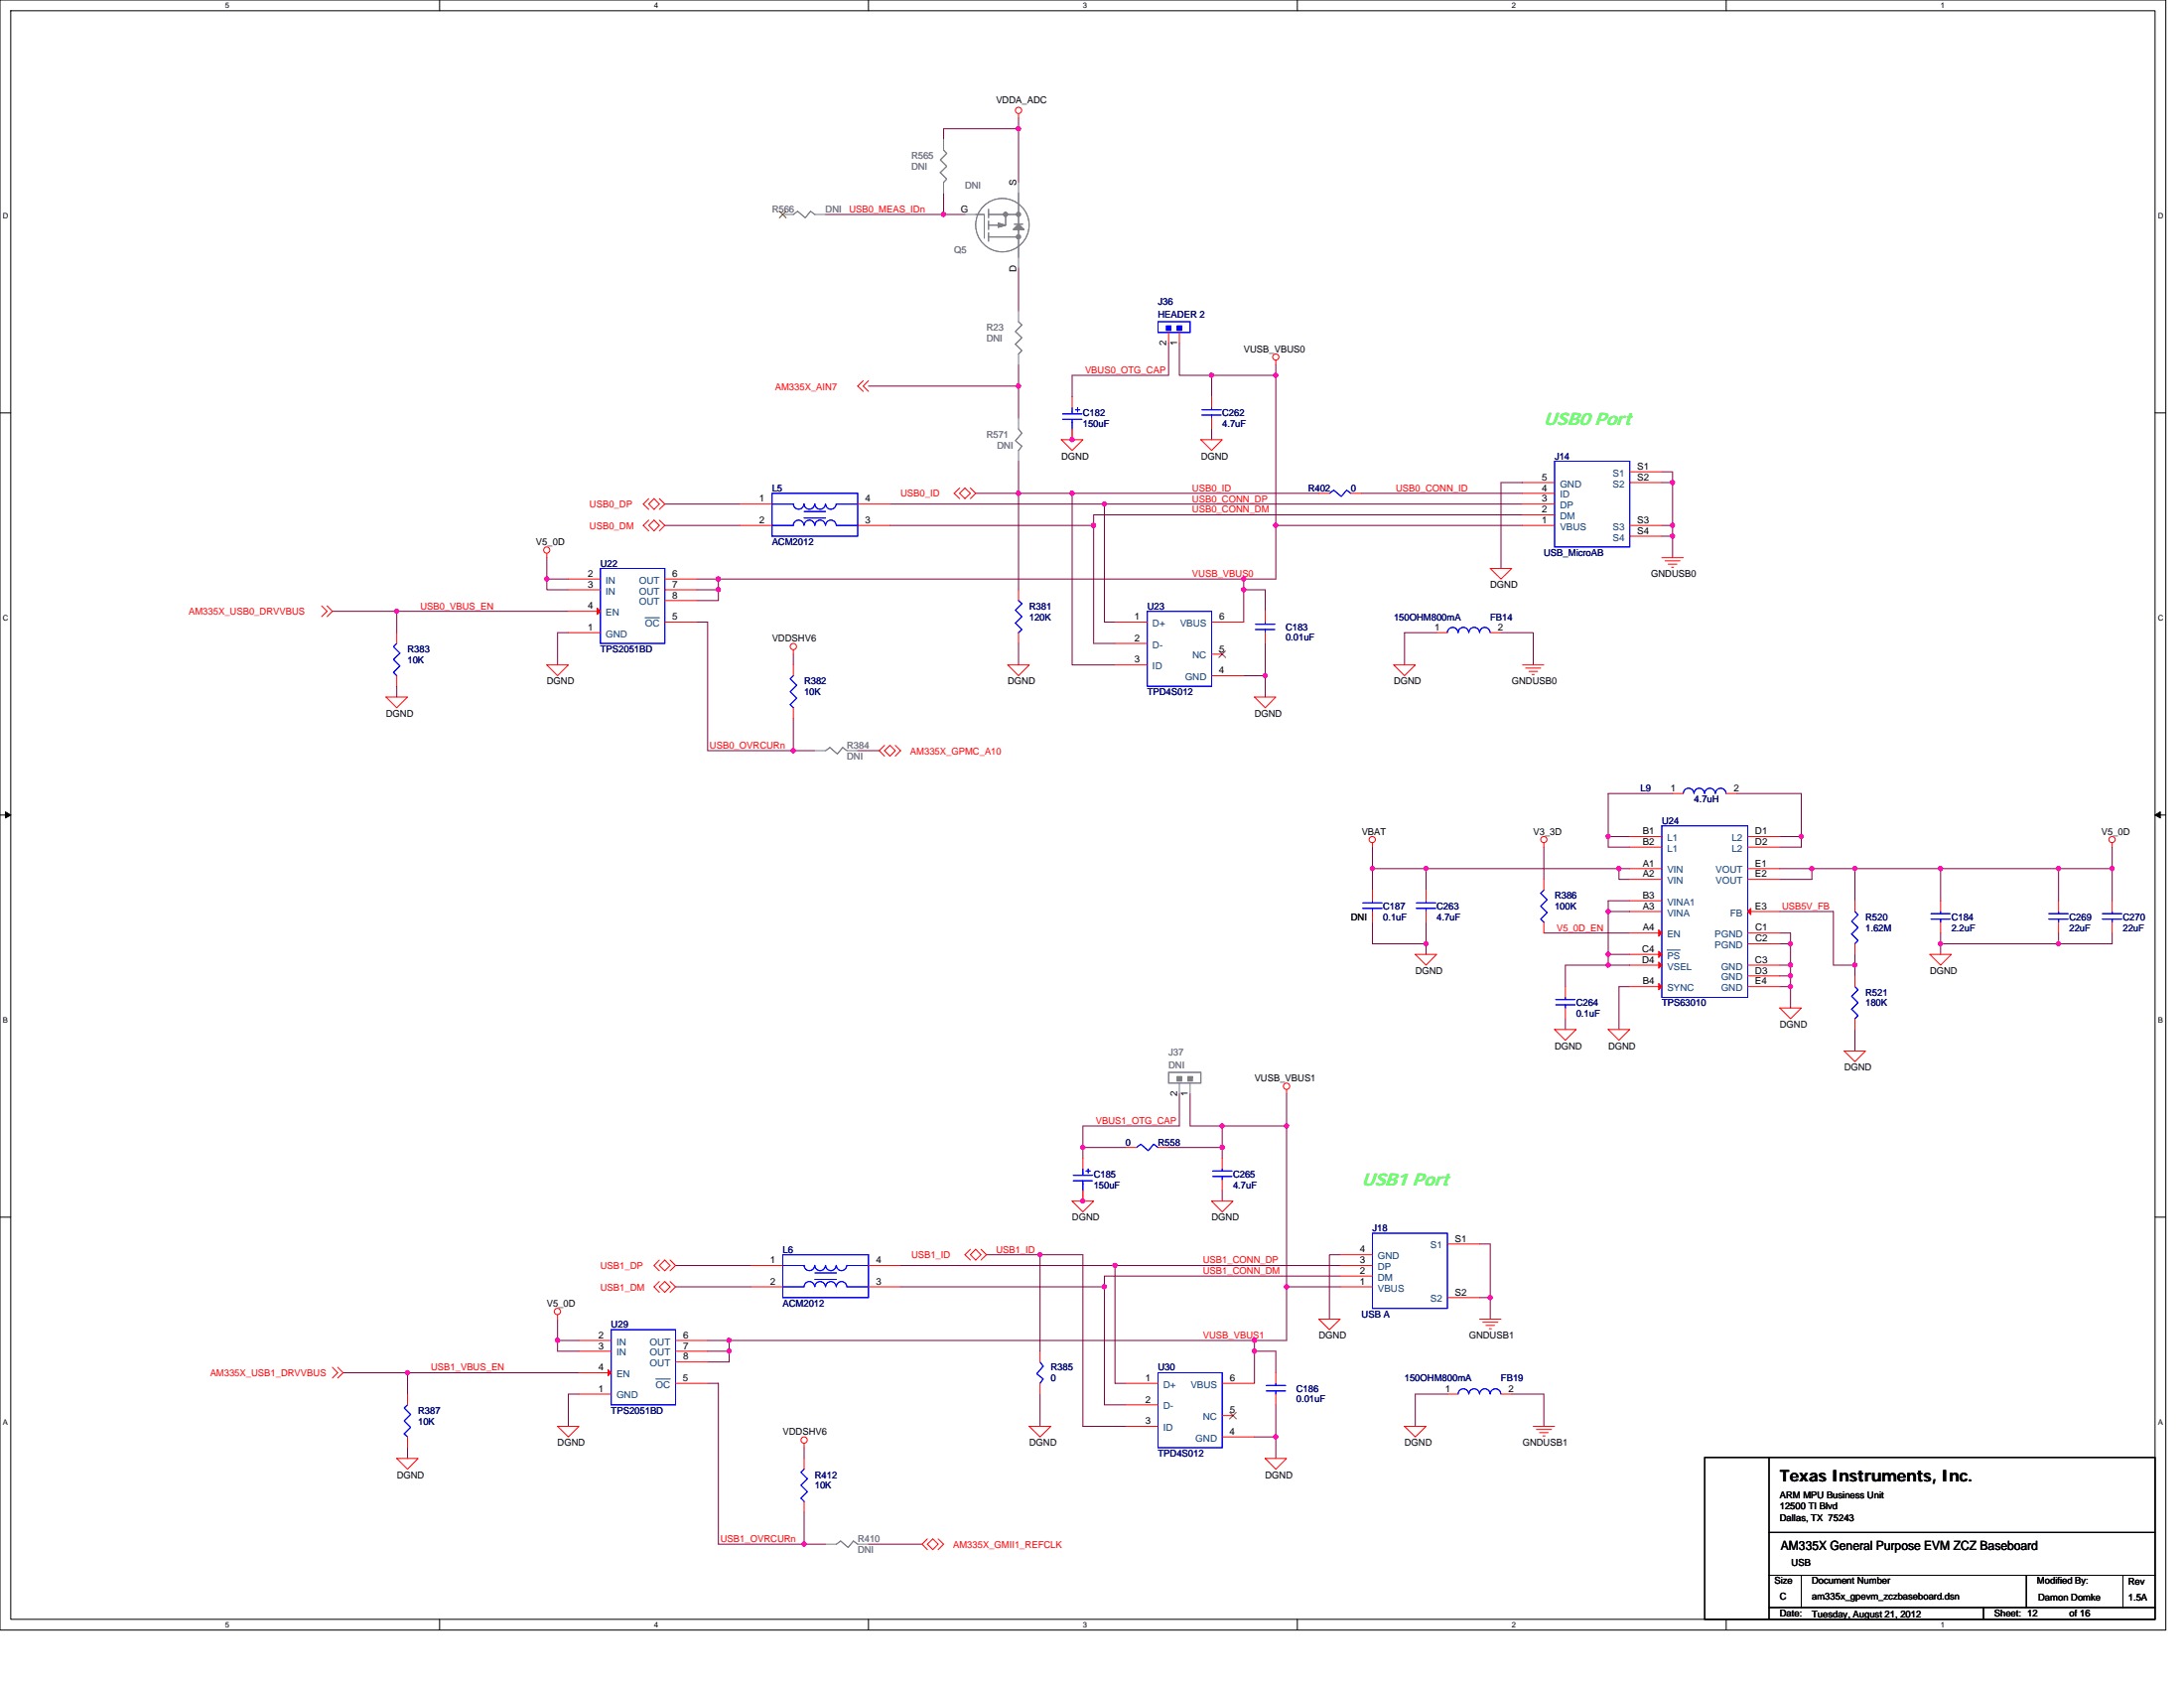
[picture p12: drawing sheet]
<svg xmlns="http://www.w3.org/2000/svg" width="279mm" height="216mm" viewBox="0 0 279 216" stroke-linecap="round" stroke-linejoin="round" font-family="sans-serif">
<path d="M0 0h277.1v208.5h-277.1zM1.4 1.4h274.3v205.7h-274.3z" fill="none" stroke="#000" stroke-width=".13"/>
<g fill="#fff">
<path d="M28.8 .1h.6v1.1h-.6z"/>
<path d="M28.8 207.3h.6v1.1h-.6z"/>
</g>
<path d="M56.2 0v1.4M56.2 207.1v1.4" fill="none" stroke="#000" stroke-width=".13"/>
<g fill="#fff">
<path d="M83.7 .1h.5v1.1h-.5z"/>
<path d="M83.7 207.3h.5v1.1h-.5z"/>
</g>
<path d="M111.1 0v1.4M111.1 207.1v1.4" fill="none" stroke="#000" stroke-width=".13"/>
<g fill="#fff">
<path d="M138.5 .1h.6v1.1h-.6z"/>
<path d="M138.5 207.3h.6v1.1h-.6z"/>
</g>
<path d="M166 0v1.4M166 207.1v1.4" fill="none" stroke="#000" stroke-width=".13"/>
<g fill="#fff">
<path d="M193.4 .1h.6v1.1h-.6z"/>
<path d="M193.4 207.3h.6v1.1h-.6z"/>
</g>
<path d="M220.8 0v1.4M220.8 207.1v1.4" fill="none" stroke="#000" stroke-width=".13"/>
<g fill="#fff">
<path d="M248.3 .1h.5v1.1h-.5z"/>
<path d="M248.3 207.3h.5v1.1h-.5z"/>
<path d="M.4 27.1h.7v1.1h-.7z"/>
<path d="M276.1 27.1h.7v1.1h-.7z"/>
<path d="M.4 78.5h.7v1.1h-.7z"/>
<path d="M276.1 78.5h.7v1.1h-.7z"/>
</g>
<path d="M0 52.8h1.4M275.7 52.8h1.4" fill="none" stroke="#000" stroke-width=".13"/>
<g fill="#fff">
<path d="M.4 130h.6v1.1h-.6z"/>
<path d="M276.1 130h.6v1.1h-.6z"/>
</g>
<path d="M0 104.2h1.4M275.7 104.2h1.4" fill="none" stroke="#000" stroke-width=".13"/>
<path d="M.7 103.8l.7 .4-.7 .4zM275.7 104.2l.7-.4v.8z" fill="#000" stroke="#000" stroke-width=".13"/>
<g fill="#fff">
<path d="M.4 181.4h.6v1.1h-.6z"/>
<path d="M276.1 181.4h.6v1.1h-.6z"/>
</g>
<path d="M0 155.7h1.4M275.7 155.7h1.4M218.1 186.4h57.6v20.7h-57.6zM226.3 186.4v20.6M226.3 196h49.4M226.3 201.5h49.4M226.3 205.6h49.4M230.4 201.5v4.1M253.7 205.6v1.4M259.2 201.5v4.1M271.6 201.5v4.1" fill="none" stroke="#000" stroke-width=".13"/>
<g fill="none" stroke="#800040" stroke-width=".13">
<path d="M130.3 16.5v6.8M130.3 16.5h-9.6v1.3M130.3 15.1v1.4M105.6 27.4h15.1M120.7 24.7v2.7M120.7 27.4h2.7M130.3 34.3v5.5M111.1 49.4h19.2M130.3 46.6v2.8M130.3 49.4v4.1M130.3 59v4.1M137.2 54.9v1.3"/>
<path d="M149.5 43.9v4.1h-12.3v2.8M150.9 43.9v4.1h4.1v2.8M155 48h8.2M155 54.9v1.3M163.2 46.6v1.4M163.2 48v19.2h31.6M42.5 78.2h8.3v2.7M50.8 78.2h21.9M70 74.1h2.7M70 71.3v2.8M70 74.1v1.3h2.7M85 64.5h9.6"/>
<path d="M85 67.2h9.6M89.2 75.4h2.7M89.2 74.1h2.7M89.2 79.6h1.3v16.4h11M91.9 75.4v1.4h-2.7M91.9 74.1v1.3M91.9 74.1h67.2v1.3M113.9 64.5h27.4v15.1h1.3M113.9 67.2h26v15.1h2.7M124.8 63.1h5.5M130.3 63.1v12.3M130.3 63.1h6.9"/>
<path d="M137.2 63.1v21.9h5.4M137.2 63.1h31.5M141.3 64.5h53.5M159.1 75.4h2.8v2.8M159.1 75.4v4.2M163.2 67.2v6.9h-4.1M174.2 63.1h20.6M194.8 61.7h-2.8v11M194.8 65.8h-54.9v1.4M212.6 68.6h1.4v2.7M212.6 67.2h1.4M212.6 61.7h1.4v5.5"/>
<path d="M212.6 60.3h1.4v1.4M214 67.2v1.4M50.8 87.8v1.4M72.7 80.9h-1.4v4.1M101.5 91.9v4.1h2.7M101.5 83.7v1.3M109.7 96h2.8M130.3 82.3v2.7M159.1 86.4h2.8M161.9 86.4v2.8M161.9 82.3v4.1M183.8 80.9h-4.1v4.1"/>
<path d="M192 80.9h4.2v4.1M175.6 118v2.7h6.8M175.6 111.1v2.8M175.6 108.4v2.7M175.6 111.1h6.8M182.4 111.1h24.7M182.4 111.1v2.8M182.4 118v2.7M197.5 108.4v4.1M197.5 119.3h11M205.7 107h2.8M205.7 116.6v5.5h2.8"/>
<path d="M205.7 107v1.4h2.8M207.1 111.1h1.4M207.1 111.1v1.4h1.4M208.5 115.2h-2.8v1.4h2.8M214 101.5h-8.3v5.5M222.2 101.5h8.2v5.5M227.7 107h2.7M227.7 116.6h6.8v6.8h2.8M227.7 111.1h4.1v1.4h-4.1M227.7 119.3h1.4v1.4M230.4 107v1.4h-2.7M231.8 111.1h5.5"/>
<path d="M237.3 111.1h11v4.1M237.3 111.1v4.1M248.3 119.3v1.4M248.3 111.1h15.1M263.4 119.3v1.4M263.4 111.1v4.1M263.4 111.1h6.8M270.2 119.3v1.4h-6.8M270.2 111.1v4.1M270.2 108.4v2.7M150.9 139.9v4.1h-12.4v2.8M152.3 139.9v4.1h4.1"/>
<path d="M164.6 139.9v4.1M182.4 120.7v1.4M200.3 130.3v1.4M205.7 122.1v1.3h2.8M205.7 123.4h-5.4v2.8M208.5 126.2h-1.4v5.5M227.7 123.4h1.4M227.7 124.8h1.4M227.7 126.2h1.4M227.7 120.7h1.4v2.7M229.1 126.2v2.7M229.1 123.4v1.4"/>
<path d="M229.1 124.8v1.4M237.3 131.7v2.7M237.3 122.1v1.3M237.3 123.4v1.4M248.3 120.7v1.4M248.3 120.7h15.1M138.5 146.8h5.5M138.5 146.8v1.3M138.5 152.3v1.3M156.4 144h8.2M156.4 144v2.8h-6.9M156.4 152.3v1.3"/>
<path d="M156.4 146.8v1.3M164.6 144v20.6M189.3 159.1h1.3v6.9M43.9 175.6h8.2M52.1 175.6h22M52.1 175.6v2.7M71.3 171.4v1.4h2.8M71.3 168.7v2.7M71.3 171.4h2.8M74.1 178.3h-1.4v4.1M86.4 161.9h9.6M86.4 164.6h9.6"/>
<path d="M90.5 176.9h1.4v20.6h11M90.5 172.8h2.8M90.5 171.4h2.8M93.3 171.4h67.2M93.3 172.8v1.4h-2.8M93.3 171.4v1.4M115.2 161.9h27.4M115.2 164.6h26.1M126.2 160.5h6.9M133.1 160.5v12.3M133.1 160.5h5.4v21.9h5.5M133.1 178.3v4.1"/>
<path d="M141.3 164.6v15.1h2.7M142.6 161.9h28.8M142.6 161.9v15h1.4M160.5 172.8h2.7v2.8M160.5 172.8v4.1M160.5 171.4v1.4M163.2 179.7v4.1M164.6 164.6v6.8h-4.1M164.6 164.6h6.8M171.4 163.2h-30.1v1.4M171.5 160.5h-1.4v8.2M185.2 178.3h-4.1v4.1"/>
<path d="M189.3 166h1.3M190.6 166v2.7M193.4 178.3h4.1v4.1M52.1 185.2v1.3M102.9 197.5h2.7M102.9 193.4v4.1M102.9 185.2v1.3M111.1 197.5h6.9M160.5 183.8h2.7M163.2 183.8v2.7"/>
</g>
<g fill="#f0f" stroke="#f0f" stroke-width=".13">
<circle cx="141.3" cy="64.5" r=".27"/>
<circle cx="137.1" cy="63.1" r=".27"/>
<circle cx="161.8" cy="86.4" r=".27"/>
<circle cx="139.9" cy="67.2" r=".27"/>
<circle cx="159.1" cy="75.4" r=".27"/>
<circle cx="159.1" cy="74" r=".27"/>
<circle cx="91.9" cy="74" r=".27"/>
<circle cx="91.9" cy="75.4" r=".27"/>
<circle cx="69.9" cy="74" r=".27"/>
<circle cx="248.3" cy="120.7" r=".27"/>
<circle cx="263.3" cy="111.1" r=".27"/>
<circle cx="175.6" cy="111.1" r=".27"/>
<circle cx="270.2" cy="111.1" r=".27"/>
<circle cx="182.4" cy="120.7" r=".27"/>
<circle cx="263.3" cy="120.7" r=".27"/>
<circle cx="182.4" cy="111.1" r=".27"/>
<circle cx="229.1" cy="126.2" r=".27"/>
<circle cx="229.1" cy="123.4" r=".27"/>
<circle cx="207.1" cy="111.1" r=".27"/>
<circle cx="248.3" cy="111.1" r=".27"/>
<circle cx="229.1" cy="124.8" r=".27"/>
<circle cx="237.3" cy="111.1" r=".27"/>
<circle cx="50.7" cy="78.2" r=".27"/>
<circle cx="130.3" cy="63.1" r=".27"/>
<circle cx="214" cy="68.6" r=".27"/>
<circle cx="214" cy="67.2" r=".27"/>
<circle cx="214" cy="61.7" r=".27"/>
<circle cx="163.2" cy="67.2" r=".27"/>
<circle cx="101.5" cy="96" r=".27"/>
<circle cx="155" cy="48" r=".27"/>
<circle cx="137.1" cy="56.2" r=".27"/>
<circle cx="231.8" cy="111.1" r=".27"/>
<circle cx="229.1" cy="120.7" r=".27"/>
<circle cx="205.7" cy="107" r=".27"/>
<circle cx="230.4" cy="107" r=".27"/>
<circle cx="205.7" cy="123.4" r=".27"/>
<circle cx="205.7" cy="122.1" r=".27"/>
<circle cx="205.7" cy="116.6" r=".27"/>
<circle cx="237.3" cy="123.4" r=".27"/>
<circle cx="133" cy="160.5" r=".27"/>
<circle cx="102.9" cy="197.5" r=".27"/>
<circle cx="164.6" cy="144" r=".27"/>
<circle cx="52.1" cy="175.6" r=".27"/>
<circle cx="156.3" cy="146.8" r=".27"/>
<circle cx="138.5" cy="153.6" r=".27"/>
<circle cx="142.6" cy="161.8" r=".27"/>
<circle cx="163.2" cy="183.8" r=".27"/>
<circle cx="141.3" cy="164.6" r=".27"/>
<circle cx="160.5" cy="172.8" r=".27"/>
<circle cx="160.5" cy="171.4" r=".27"/>
<circle cx="93.3" cy="171.4" r=".27"/>
<circle cx="164.6" cy="164.6" r=".27"/>
<circle cx="93.3" cy="172.8" r=".27"/>
<circle cx="71.3" cy="171.4" r=".27"/>
<circle cx="190.6" cy="166" r=".27"/>
<circle cx="138.5" cy="146.8" r=".27"/>
<circle cx="156.3" cy="144" r=".27"/>
<circle cx="163.2" cy="48" r=".27"/>
<circle cx="130.3" cy="16.5" r=".27"/>
<circle cx="120.7" cy="27.4" r=".27"/>
<circle cx="130.3" cy="49.4" r=".27"/>
</g>
<g fill="none" stroke="#f00" stroke-width=".13">
<path d="M130.3 14.5v.6M110.4 48.7l-.7 .7 .7 .7M111.1 48.7l-.7 .7 .7 .7M135.8 56.2h2.7l-1.3 1.4zM137.2 50.8v1.3M137.2 54.9v1.3M149.5 42.5v1.4M150.9 42.5v1.4M153.6 56.2h2.8l-1.4 1.4zM155 50.8v1.3M155 53.5v1.4M163.2 46.1v.5"/>
<path d="M41.1 77.5l.7 .7-.7 .7M41.8 77.5l.7 .7-.7 .7M70 70.8v.5M72.7 74.1h4.1M72.7 75.4h4.1M72.7 78.2h4.1M83 67.2l.7-.7 .6 .7-.6 .7zM83 63.8l-.7 .7 .7 .7M83 66.5l-.7 .7 .7 .7M83.7 63.8l.6 .7-.6 .7-.7-.7zM84.3 63.8l.7 .7-.7 .7M84.3 66.5l.7 .7-.7 .7"/>
<path d="M85 74.1h4.2M85 75.4h4.2M85 76.8h4.2M85 79.6h4.2M94.6 64.5h4.2M94.6 67.2h4.2M109.7 67.2h4.2M109.7 64.5h4.2M122.8 62.4l-.7 .7 .7 .7M123.4 62.4l.7 .7-.7 .7-.6-.7zM124.1 62.4l.7 .7-.7 .7M130.3 75.4v1.4"/>
<path d="M142.6 79.6h4.2M155 79.6h4.1M161.9 78.2v1.4M168.7 63.1h1.4M172.8 63.1h1.4M190.6 72.7h2.8l-1.4 1.4zM194.8 67.2h4.1M194.8 65.8h4.1M194.8 64.5h4.1M194.8 63.1h4.1M194.8 61.7h4.1M208.5 60.3h4.1"/>
<path d="M208.5 61.7h4.1M208.5 67.2h4.1M208.5 68.6h4.1M212.6 71.3h2.7M213 71.7h1.9M213.4 72.2h1.1M213.8 72.6h.3M49.4 89.2h2.7l-1.3 1.3zM50.8 86.4v1.4M50.8 80.9v1.4M70 85h2.7l-1.4 1.4zM72.7 80.9h4.1"/>
<path d="M101.5 83.1v.6M101.5 90.5v1.4M101.5 85v1.4M113.2 95.3l-.7 .7 .7 .7M113.2 96l.7-.7 .6 .7-.6 .7zM114.5 95.3l.7 .7-.7 .7M128.9 85h2.8l-1.4 1.4zM130.3 80.9v1.4M142.6 82.3h4.2M142.6 85h4.2M155 86.4h4.1M155 83.7h1.4"/>
<path d="M160.5 89.2h2.7l-1.3 1.3zM161.9 80.9v1.4M178.3 85h2.8l-1.4 1.4zM183.8 80.9h1.4M190.6 80.9h1.4M194.8 85h2.7M195.2 85.4h1.9M195.6 85.9h1.1M196 86.3h.3M175.6 107.8v.6M175.6 113.9v1.3M175.6 116.6v1.4"/>
<path d="M182.4 113.9v1.3M182.4 116.6v1.4M197.5 107.8v.6M197.5 112.5v1.4M197.5 118v1.3M208.5 119.3h4.1M208.5 107h4.1M208.5 108.4h4.1M208.5 111.1h4.1M208.5 112.5h4.1M208.5 116.6h4.1M208.5 115.2h4.1"/>
<path d="M214 101.5h1.3M220.8 101.5h1.4M223.6 111.1h4.1M223.6 116.6h4.1M223.6 107h4.1M223.6 119.3h4.1M223.6 108.4h4.1M223.6 112.5h4.1M237.3 115.2v1.4M248.3 115.2v1.4M248.3 118v1.3M263.4 115.2v1.4"/>
<path d="M263.4 118v1.3M270.2 107.8v.6M270.2 115.2v1.4M270.2 118v1.3M164.6 139.4v.5M181.1 122.1h2.7l-1.4 1.3zM198.9 131.7h2.7l-1.3 1.4zM200.3 126.2v1.4M200.3 128.9v1.4M205.7 131.7h2.8l-1.4 1.4zM208.5 123.4h4.1M208.5 122.1h4.1"/>
<path d="M208.5 126.2h4.1M223.6 123.4h4.1M223.6 120.7h4.1M223.6 124.8h4.1M223.6 126.2h4.1M227.7 128.9h2.7l-1.3 1.4zM235.9 134.4h2.8l-1.4 1.4zM237.3 124.8v1.4M237.3 130.3v1.4M237.3 120.7v1.4M246.9 122.1h2.7l-1.3 1.3zM124.1 159.8l-.7 .7 .7 .7"/>
<path d="M124.8 159.8l.7 .7-.7 .7-.7-.7zM125.5 159.8l.7 .7-.7 .7M137.2 153.6h2.7l-1.4 1.4zM138.5 148.1v1.4M138.5 152.3v1.3M144 146.8h1.4M148.1 146.8h1.4M155 153.6h2.7l-1.3 1.4zM156.4 148.1v1.4M156.4 150.9v1.4M185.2 159.1h4.1M42.5 174.9l.7 .7-.7 .7"/>
<path d="M43.2 174.9l.7 .7-.7 .7M52.1 178.3v1.4M71.3 168.2v.5M74.1 171.4h4.1M74.1 172.8h4.1M74.1 178.3h4.1M74.1 175.6h4.1M84.3 164.6l.7-.7 .7 .7-.7 .7zM84.3 161.9l.7-.7 .7 .7-.7 .6zM84.3 163.9l-.6 .7 .6 .7M84.3 161.2l-.6 .7 .6 .6M85.7 163.9l.7 .7-.7 .7"/>
<path d="M85.7 161.2l.7 .7-.7 .6M86.4 171.4h4.1M86.4 172.8h4.1M86.4 174.2h4.1M86.4 176.9h4.1M96 161.9h4.1M96 164.6h4.1M111.1 164.6h4.1M111.1 161.9h4.1M133.1 172.8v1.4M133.1 176.9v1.4M144 176.9h4.1"/>
<path d="M144 179.7h4.1M156.4 176.9h4.1M163.2 175.6v1.3M163.2 178.3v1.4M168.7 168.7h2.8l-1.4 1.4zM171.5 164.6h4.1M171.5 163.2h4.1M171.5 161.9h4.1M171.5 160.5h4.1M185.2 166h4.1M185.2 178.3h1.3M189.3 168.7h2.7"/>
<path d="M189.7 169.1h1.9M190.1 169.5h1.1M190.5 169.9h.3M192 178.3h1.4M50.8 186.5h2.7l-1.4 1.4zM52.1 183.8v1.4M71.3 182.4h2.8l-1.4 1.4zM102.9 184.6v.6M102.9 192v1.4M102.9 186.5v1.4M118.6 196.8l-.6 .7 .6 .7M118.6 197.5l.7-.7 .7 .7-.7 .7z"/>
<path d="M120 196.8l.7 .7-.7 .7M131.7 182.4h2.7l-1.3 1.4zM144 182.4h4.1M156.4 183.8h4.1M156.4 181.1h1.3M161.9 186.5h2.7l-1.4 1.4zM179.7 182.4h2.7l-1.3 1.4zM196.2 182.4h2.7M196.6 182.8h1.9M197 183.2h1.1M197.4 183.7h.3"/>
<circle cx="130.3" cy="14.1" r=".4"/>
<circle cx="163.2" cy="45.7" r=".4"/>
<circle cx="69.9" cy="70.4" r=".4"/>
<circle cx="101.5" cy="82.7" r=".4"/>
<circle cx="175.6" cy="107.4" r=".4"/>
<circle cx="197.5" cy="107.4" r=".4"/>
<circle cx="270.2" cy="107.4" r=".4"/>
<circle cx="164.6" cy="138.9" r=".4"/>
<circle cx="71.3" cy="167.7" r=".4"/>
<circle cx="102.9" cy="184.2" r=".4"/>
</g>
<g fill="none" stroke="#00f" stroke-width=".13">
<path d="M135.9 53.6h2.5M135.9 52.9h2.5M137.2 52.1v.8M137.2 53.6v1.3M137.6 52.4h.5M137.9 52.1v.6M148.1 41.1h4.2v1.4h-4.2zM153.8 53.1h2.4M153.8 52.4h2.4M155 52.1v.3M155 53.1v.4M198.9 59h9.6v11h-9.6z"/>
<path d="M76.8 72.7h8.2v9.6h-8.2zM98.8 63.1h10.9v5.5h-10.9zM98.8 64.5h2.7M98.8 67.2h2.7M101.5 64.5a.68 .68 0 0 0 .7 .6 .68 .68 0 0 0 .6-.6M101.5 67.2a.68 .68 0 0 1 .7-.7 .68 .68 0 0 1 .6 .7M102.9 65.4h2.7M102.9 66.3h2.7M102.9 64.5a.69 .69 0 0 0 .7 .6 .69 .69 0 0 0 .6-.6 .68 .68 0 0 0 .7 .6 .68 .68 0 0 0 .7-.6M102.9 67.2a.69 .69 0 0 1 .7-.7 .69 .69 0 0 1 .6 .7 .68 .68 0 0 1 .7-.7 .68 .68 0 0 1 .7 .7M105.6 64.5a.68 .68 0 0 0 .7 .6 .68 .68 0 0 0 .7-.6M105.6 67.2a.68 .68 0 0 1 .7-.7 .68 .68 0 0 1 .7 .7"/>
<path d="M107 64.5h2.7M107 67.2h2.7M130.3 76.8l.4 .4-.8 .8 .8 .9-.8 .8 .8 .8-.4 .4M146.8 78.2h8.2v9.6h-8.2zM160.6 79.8h2.5M161.9 79.6v.2M170.1 63.1l.5-.4 1 .8 .7-.8 .5 .4M50.8 82.3l-.5 .4 .9 .8-.9 .8 .9 .9-.9 .8 .5 .4M101.5 86.4l-.4 .4 .8 .9-.8 .8 .8 .8-.8 .8 .4 .4M160.6 80.5h2.5M161.9 80.5v.4M185.2 80.9a.68 .68 0 0 1 .6-.7 .68 .68 0 0 1 .7 .7 .69 .69 0 0 1 .7-.7 .69 .69 0 0 1 .7 .7"/>
<path d="M187.9 80.9a.68 .68 0 0 1 .7-.7 .68 .68 0 0 1 .7 .7M189.3 80.9a.67 .67 0 0 1 .7-.7 .67 .67 0 0 1 .6 .7M174.3 116.2h2.5M174.3 115.5h2.5M175.6 115.2v.3M175.6 116.2v.4M181.2 116.2h2.5M181.2 115.5h2.5M182.4 115.2v.3M182.4 116.2v.4M197.5 113.9l-.4 .4 .8 .8-.8 .8 .8 .8-.8 .9 .4 .4M212.6 105.6h11v22h-11z"/>
<path d="M215.3 101.5a.68 .68 0 0 1 .7-.7 .68 .68 0 0 1 .7 .7M216.7 101.5a.67 .67 0 0 1 .7-.7 .67 .67 0 0 1 .7 .7M218.1 101.5a.68 .68 0 0 1 .7-.7 .68 .68 0 0 1 .6 .7M219.5 101.5a.68 .68 0 0 1 .6-.7 .68 .68 0 0 1 .7 .7M237.3 116.6l.4 .4-.8 .8 .8 .8-.8 .9 .8 .8-.4 .4M247 117.6h2.5M247 116.9h2.5M248.3 116.6v.3M248.3 117.6v.4M262.1 117.6h2.5M262.1 116.9h2.5M263.4 116.6v.3"/>
<path d="M263.4 117.6v.4M269 117.6h2.4M269 116.9h2.4M270.2 116.6v.3M270.2 117.6v.4M199 128.5h2.5M199 127.8h2.5M200.3 127.6v.2M200.3 128.5v.4M237.3 126.2l.4 .4-.8 .8 .8 .8-.8 .9 .8 .8-.4 .4M137.3 151h2.5M137.3 150.3h2.5"/>
<path d="M138.5 149.5v.8M138.5 151v1.3M138.9 149.8h.6M139.2 149.5v.6M148.1 146.8l-.5-.5-.7 .9-1-.9-.5 .5M155.1 150.5h2.5M155.1 149.8h2.5M156.4 149.5v.3M156.4 150.5v.4M175.6 157.7h9.6v9.6h-9.6zM52.1 179.7l-.4 .4 .8 .8-.8 .8 .8 .9-.8 .8 .4 .4M78.2 170.1h8.2v9.6h-8.2z"/>
<path d="M100.1 160.5h11v5.5h-11zM100.1 161.9h2.8M100.1 164.6h2.8M102.9 161.8a.69 .69 0 0 0 .7 .7 .69 .69 0 0 0 .6-.7 .68 .68 0 0 0 .7 .7 .68 .68 0 0 0 .7-.7M102.9 164.6a.69 .69 0 0 1 .7-.7 .69 .69 0 0 1 .6 .7 .68 .68 0 0 1 .7-.7 .68 .68 0 0 1 .7 .7M104.2 162.8h2.8M104.2 163.6h2.8M105.6 161.8a.68 .68 0 0 0 .7 .7 .68 .68 0 0 0 .7-.7M105.6 164.6a.68 .68 0 0 1 .7-.7 .68 .68 0 0 1 .7 .7M107 161.8a.67 .67 0 0 0 .7 .7 .67 .67 0 0 0 .6-.7M107 164.6a.67 .67 0 0 1 .7-.7 .67 .67 0 0 1 .6 .7M108.4 161.9h2.7"/>
<path d="M108.4 164.6h2.7M133.1 174.2l.4 .6-.9 .9 .9 .7-.4 .5M148.1 175.6h8.3v9.6h-8.3zM162 177.9h2.5M162 177.2h2.5M163.2 176.9v.3M163.2 177.9v.4M186.5 178.3a.68 .68 0 0 1 .7-.7 .68 .68 0 0 1 .7 .7M187.9 178.3a.68 .68 0 0 1 .7-.7 .68 .68 0 0 1 .7 .7M189.3 178.3a.67 .67 0 0 1 .7-.7 .67 .67 0 0 1 .6 .7M190.6 178.3a.68 .68 0 0 1 .7-.7 .68 .68 0 0 1 .7 .7M102.9 187.9l-.4 .4 .8 .8-.8 .9 .8 .8-.8 .8 .4 .4"/>
</g>
<g fill="#f00" stroke="#f00" stroke-width=".13">
<path d="M76.4 77.8l.4 .4-.4 .4z"/>
<path d="M77.8 175.2l.4 .4-.4 .4z"/>
<path d="M212.2 118.9l.4 .4-.4 .4z"/>
<path d="M223.6 116.6l.4-.4v.8z"/>
<path d="M212.2 123l.4 .4-.4 .4z"/>
<path d="M212.2 121.7l.4 .4-.4 .4z"/>
<path d="M212.2 125.8l.4 .4-.4 .4z"/>
</g>
<path d="M82.5 79h1.9M213.3 121.5h1.6M83.9 176.4h1.8" fill="none" stroke="#004080" stroke-width=".13"/>
<g fill="none" stroke="#808080" stroke-width=".13">
<path d="M120.7 17.8v1.4l.4 .4-.8 .8 .8 .9-.8 .8 .8 .8-.4 .4v1.4M100.1 27.4h1.4l.5-.4 1 .9 .7-.9 .5 .4h1.4M123.4 27.4h2.5v3.1M126.5 26.8v1.1M126.5 28.3v1.1M126.5 29.8v1.1M126.5 27.4h3.8M126.5 28.8h1.3M128.7 27.4v1.4M129.8 28.7h1.1M130.3 23.3v6.2M130.3 29.1v1.2h-3.8"/>
<path d="M130.3 30.3v4M130.3 39.8v1.3l.4 .5-.8 .8 .8 .8-.8 .8 .8 .9-.4 .4v1.3M130.3 53.5v1.4l.4 .5-.8 1 .8 .7-.4 .5v1.4M104.2 96h1.4l.6-.4 .9 .8 .7-.8 .6 .4h1.3M149.5 137.2h4.1v1.3h-4.1zM150.9 138.5v1.4M152.3 138.5v1.4M105.6 197.5h1.4l.5-.4 1 .8 .7-.8 .5 .4h1.4"/>
<circle cx="128.2" cy="28.8" r="3.4"/>
</g>
<path d="M99.7 27l.9 .9M100.5 27l-.8 .9M156 83.3l.8 .8M156.8 83.3l-.9 .8M157.3 180.7l.9 .8M158.1 180.7l-.8 .8" fill="none" stroke="#804000" stroke-width=".13"/>
<g fill="#808080" stroke="#808080" stroke-width=".13">
<path d="M129.6 29.4l.7-.7 .7 .7z" fill-rule="evenodd"/>
<path d="M127.7 28.5l1 .3-1 .3z" fill-rule="evenodd"/>
<path d="M129.6 29.4l.7-.7 .7 .7z" fill-rule="evenodd"/>
<path d="M127.7 28.5l1 .3-1 .3z" fill-rule="evenodd"/>
<path d="M152 137.7v.6h.5v-.6z" fill-rule="evenodd"/>
<path d="M150.6 137.7v.6h.6v-.6z" fill-rule="evenodd"/>
<path d="M152 137.7v.6h.5v-.6z" fill-rule="evenodd"/>
<path d="M150.6 137.7v.6h.6v-.6z" fill-rule="evenodd"/>
<circle cx="130.3" cy="30.3" r=".27"/>
<circle cx="128.6" cy="27.4" r=".27"/>
<circle cx="130.3" cy="27.4" r=".27"/>
</g>
<g fill="#00f" stroke="#00f" stroke-width=".13">
<path d="M150.6 41.7v.5h.6v-.5z" fill-rule="evenodd"/>
<path d="M149.2 41.7v.5h.6v-.5z" fill-rule="evenodd"/>
<path d="M150.6 41.7v.5h.6v-.5z" fill-rule="evenodd"/>
<path d="M149.2 41.7v.5h.6v-.5z" fill-rule="evenodd"/>
</g>
<g font-size="2.3" fill="#0f0">
<text x="197.5" y="54.3">USB0 Port</text>
<text x="174.2" y="151.7">USB1 Port</text>
</g>
<text font-size="2.1" x="227.7" y="189.5">Texas Instruments, Inc.</text>
<text font-size="1.6" x="227.8" y="198.2">AM335X General Purpose EVM ZCZ Baseboard</text>
<g font-size="1.2">
<text x="127.4" y="13.2">VDDA_ADC</text>
<text x="130" y="23.7" transform="rotate(-90 130 23.7)">S</text>
<text x="122.9" y="27.1">G</text>
<text x="130" y="34.8" transform="rotate(-90 130 34.8)">D</text>
<text x="149.2" y="44.2" transform="rotate(-90 149.2 44.2)">2</text>
<text x="150.6" y="44.2" transform="rotate(-90 150.6 44.2)">1</text>
<text x="159.1" y="45">VUSB_VBUS0</text>
<text x="135.8" y="58.7">DGND</text>
<text x="153.6" y="58.7">DGND</text>
<text x="97.1" y="64.2">1</text>
<text x="110.7" y="64.2">4</text>
<text x="197.3" y="65.6">2</text>
<text x="197.3" y="64.2">3</text>
<text x="197.3" y="62.8">4</text>
<text x="197.3" y="61.4">5</text>
<text x="209.4" y="60">S1</text>
<text x="209.4" y="61.4">S2</text>
<text x="68.6" y="69.7">V5_0D</text>
<text x="97.1" y="66.9">2</text>
<text x="110.7" y="66.9">3</text>
<text x="197.3" y="66.9">1</text>
<text x="209.4" y="66.9">S3</text>
<text x="209.4" y="68.3">S4</text>
<text x="75.2" y="73.8">2</text>
<text x="75.2" y="75.1">3</text>
<text x="75.2" y="77.9">4</text>
<text x="86" y="73.8">6</text>
<text x="86" y="75.1">7</text>
<text x="86" y="76.5">8</text>
<text x="190.6" y="75.2">DGND</text>
<text x="211.2" y="73.8">GNDUSB0</text>
<text x="75.2" y="80.6">1</text>
<text x="86" y="79.3">5</text>
<text x="98.8" y="82">VDDSHV6</text>
<text x="145.1" y="79.3">1</text>
<text x="145.1" y="82">2</text>
<text x="156" y="79.3">6</text>
<text x="156" y="83.4">5</text>
<text x="183.5" y="80.6">1</text>
<text x="191.6" y="80.6">2</text>
<text x="70" y="87.5">DGND</text>
<text x="128.9" y="87.5">DGND</text>
<text x="145.1" y="84.8">3</text>
<text x="156" y="86.1">4</text>
<text x="178.3" y="87.5">DGND</text>
<text x="193.4" y="87.5">GNDUSB0</text>
<text x="49.4" y="91.7">DGND</text>
<text x="160.5" y="91.7">DGND</text>
<text x="213.7" y="101.2">1</text>
<text x="221.8" y="101.2">2</text>
<text x="174.2" y="106.7">VBAT</text>
<text x="196.2" y="106.7">V3_3D</text>
<text x="210.1" y="106.7">B1</text>
<text x="224.5" y="106.7">D1</text>
<text x="268.8" y="106.7">V5_0D</text>
<text x="210.1" y="108.1">B2</text>
<text x="210.1" y="110.8">A1</text>
<text x="210.1" y="112.2">A2</text>
<text x="224.5" y="108.1">D2</text>
<text x="224.5" y="110.8">E1</text>
<text x="224.5" y="112.2">E2</text>
<text x="172.8" y="117.7">DNI</text>
<text x="210.1" y="119">A4</text>
<text x="210.1" y="116.3">A3</text>
<text x="210.1" y="114.9">B3</text>
<text x="224.5" y="116.3">E3</text>
<text x="224.5" y="119">C1</text>
<text x="181.1" y="124.6">DGND</text>
<text x="210.1" y="123.1">D4</text>
<text x="210.1" y="121.8">C4</text>
<text x="210.1" y="125.9">B4</text>
<text x="224.5" y="123.1">C3</text>
<text x="224.5" y="124.5">D3</text>
<text x="224.5" y="125.9">E4</text>
<text x="224.5" y="120.4">C2</text>
<text x="246.9" y="124.6">DGND</text>
<text x="227.7" y="131.4">DGND</text>
<text x="198.9" y="134.2">DGND</text>
<text x="205.7" y="134.2">DGND</text>
<text x="235.9" y="136.9">DGND</text>
<text x="150.6" y="140.2" transform="rotate(-90 150.6 140.2)">2</text>
<text x="152" y="140.2" transform="rotate(-90 152 140.2)">1</text>
<text x="160.5" y="138.3">VUSB_VBUS1</text>
<text x="98.5" y="161.6">1</text>
<text x="112.1" y="161.6">4</text>
<text x="137.2" y="156.1">DGND</text>
<text x="155" y="156.1">DGND</text>
<text x="173.9" y="161.6">3</text>
<text x="173.9" y="160.2">4</text>
<text x="186.1" y="158.8">S1</text>
<text x="70" y="167.1">V5_0D</text>
<text x="98.5" y="164.3">2</text>
<text x="112.1" y="164.3">3</text>
<text x="173.9" y="164.3">1</text>
<text x="173.9" y="162.9">2</text>
<text x="186.1" y="165.7">S2</text>
<text x="76.6" y="171.2">2</text>
<text x="76.6" y="172.5">3</text>
<text x="87.4" y="171.2">6</text>
<text x="87.4" y="172.5">7</text>
<text x="87.4" y="173.9">8</text>
<text x="168.7" y="171.2">DGND</text>
<text x="187.9" y="171.2">GNDUSB1</text>
<text x="76.6" y="178">1</text>
<text x="76.6" y="175.3">4</text>
<text x="87.4" y="176.6">5</text>
<text x="146.5" y="176.6">1</text>
<text x="146.5" y="179.4">2</text>
<text x="157.3" y="176.6">6</text>
<text x="184.9" y="178">1</text>
<text x="193" y="178">2</text>
<text x="71.3" y="184.9">DGND</text>
<text x="100.1" y="183.6">VDDSHV6</text>
<text x="131.7" y="184.9">DGND</text>
<text x="146.5" y="182.1">3</text>
<text x="157.3" y="183.5">4</text>
<text x="157.3" y="180.8">5</text>
<text x="179.7" y="184.9">DGND</text>
<text x="194.8" y="184.9">GNDUSB1</text>
<text x="50.8" y="189">DGND</text>
<text x="161.9" y="189">DGND</text>
<text x="227.7" y="191.6">ARM MPU Business Unit</text>
<text x="227.7" y="193.1">12500 TI Blvd</text>
<text x="227.7" y="194.5">Dallas, TX 75243</text>
<text x="227" y="202.6">Size</text>
<text x="229.2" y="200.3">USB</text>
<text x="231.8" y="202.6">Document Number</text>
<text x="260.6" y="202.6">Modified By:</text>
<text x="272.3" y="202.8">Rev</text>
<text x="227.7" y="206.7">Date:</text>
<text x="227.7" y="204.5">C</text>
<text x="231.8" y="206.9">Tuesday, August 21, 2012</text>
<text x="231.8" y="204.5">am335x_gpevm_zczbaseboard.dsn</text>
<text x="255.1" y="206.7">Sheet: 12</text>
<text x="260.8" y="204.7">Damon Domke</text>
<text x="264.7" y="206.7">of 16</text>
<text x="272.3" y="204.7">1.5A</text>
</g>
<g font-size="1.2" fill="#808080">
<text x="116.6" y="20.3">R565</text>
<text x="116.6" y="21.7">DNI</text>
<text x="98.8" y="27.2">R566</text>
<text x="105.6" y="27.2">DNI</text>
<text x="123.4" y="24.2">DNI</text>
<text x="122.1" y="32.4">Q5</text>
<text x="126.2" y="42.3">R23</text>
<text x="126.2" y="43.6">DNI</text>
<text x="126.2" y="56">R571</text>
<text x="127.6" y="57.4">DNI</text>
<text x="108.4" y="95.8">R384</text>
<text x="108.4" y="97.1">DNI</text>
<text x="149.5" y="135">J37</text>
<text x="149.5" y="136.6">DNI</text>
<text x="109.7" y="197.3">R410</text>
<text x="109.7" y="198.6">DNI</text>
</g>
<g font-size="1.2" fill="#f00">
<text x="108.6" y="27.2">USB0_MEAS_IDn</text>
<text x="138.8" y="47.7">VBUS0_OTG_CAP</text>
<text x="99.2" y="50">AM335X_AIN7</text>
<text x="75.4" y="64.9">USB0_DP</text>
<text x="115.2" y="63.5">USB0_ID</text>
<text x="152.5" y="64.2">USB0_CONN_DP</text>
<text x="152.5" y="65.6">USB0_CONN_DM</text>
<text x="152.5" y="62.8">USB0_ID</text>
<text x="178.6" y="62.8">USB0_CONN_ID</text>
<text x="75.4" y="67.6">USB0_DM</text>
<text x="53.8" y="77.9">USB0_VBUS_EN</text>
<text x="152.5" y="73.8">VUSB_VBUS0</text>
<text x="24.2" y="78.6">AM335X_USB0_DRVVBUS</text>
<text x="90.8" y="95.7">USB0_OVRCURn</text>
<text x="116.5" y="96.5">AM335X_GPMC_A10</text>
<text x="199.2" y="119.1">V5_0D_EN</text>
<text x="228" y="116.3">USB5V_FB</text>
<text x="140.2" y="143.7">VBUS1_OTG_CAP</text>
<text x="116.6" y="160.9">USB1_ID</text>
<text x="127.4" y="160.2">USB1_ID</text>
<text x="153.9" y="161.6">USB1_CONN_DP</text>
<text x="76.8" y="165">USB1_DM</text>
<text x="76.8" y="162.3">USB1_DP</text>
<text x="153.9" y="162.9">USB1_CONN_DM</text>
<text x="153.9" y="171.2">VUSB_VBUS1</text>
<text x="26.9" y="176">AM335X_USB1_DRVVBUS</text>
<text x="55.1" y="175.3">USB1_VBUS_EN</text>
<text x="92.2" y="197.2">USB1_OVRCURn</text>
<text x="121.9" y="198">AM335X_GMII1_REFCLK</text>
</g>
<g font-size="1.2" fill="#000080">
<text x="148.1" y="39">J36</text>
<text x="148.1" y="40.6">HEADER 2</text>
<text x="138.5" y="53.3">C182</text>
<text x="156.4" y="53.3">C262</text>
<text x="138.5" y="54.6">150uF</text>
<text x="156.4" y="54.6">4.7uF</text>
<text x="198.9" y="58.7">J14</text>
<text x="98.8" y="62.8">L5</text>
<text x="167.3" y="62.8">R402</text>
<text x="172.8" y="62.8">0</text>
<text x="98.8" y="69.7">ACM2012</text>
<text x="197.5" y="71.1">USB_MicroAB</text>
<text x="76.8" y="72.5">U22</text>
<text x="131.7" y="77.9">R381</text>
<text x="146.8" y="77.9">U23</text>
<text x="52.1" y="83.4">R383</text>
<text x="76.8" y="83.4">TPS2051BD</text>
<text x="131.7" y="79.3">120K</text>
<text x="164.5" y="80.7">C183</text>
<text x="164.5" y="81.9">0.01uF</text>
<text x="178.3" y="79.3">150OHM800mA</text>
<text x="190.6" y="79.3">FB14</text>
<text x="52.1" y="84.8">10K</text>
<text x="102.9" y="87.5">R382</text>
<text x="102.9" y="88.9">10K</text>
<text x="146.8" y="88.9">TPD4S012</text>
<text x="209.9" y="101.3">L9</text>
<text x="212.6" y="105.4">U24</text>
<text x="216.7" y="102.6">4.7uH</text>
<text x="176.9" y="116.3">C187</text>
<text x="176.9" y="117.7">0.1uF</text>
<text x="183.8" y="116.3">C263</text>
<text x="183.8" y="117.7">4.7uF</text>
<text x="198.9" y="115">R386</text>
<text x="198.9" y="116.3">100K</text>
<text x="238.7" y="117.7">R520</text>
<text x="238.7" y="119.1">1.62M</text>
<text x="249.6" y="117.7">C184</text>
<text x="249.6" y="119.1">2.2uF</text>
<text x="264.7" y="117.7">C269</text>
<text x="264.7" y="119.1">22uF</text>
<text x="271.6" y="117.7">C270</text>
<text x="271.6" y="119.1">22uF</text>
<text x="201.6" y="128.7">C264</text>
<text x="201.6" y="130">0.1uF</text>
<text x="212.6" y="128.7">TPS63010</text>
<text x="238.7" y="127.3">R521</text>
<text x="238.7" y="128.7">180K</text>
<text x="144" y="146.5">0</text>
<text x="148.1" y="146.5">R558</text>
<text x="139.9" y="150.6">C185</text>
<text x="139.9" y="152">150uF</text>
<text x="157.7" y="150.6">C265</text>
<text x="157.7" y="152">4.7uF</text>
<text x="100.1" y="160.2">L6</text>
<text x="175.6" y="157.5">J18</text>
<text x="100.1" y="167.1">ACM2012</text>
<text x="78.2" y="169.8">U29</text>
<text x="174.2" y="168.5">USB A</text>
<text x="134.4" y="175.3">R385</text>
<text x="134.4" y="176.7">0</text>
<text x="148.1" y="175.3">U30</text>
<text x="165.8" y="178.1">C186</text>
<text x="165.8" y="179.3">0.01uF</text>
<text x="179.7" y="176.7">150OHM800mA</text>
<text x="192" y="176.7">FB19</text>
<text x="53.5" y="180.8">R387</text>
<text x="53.5" y="182.2">10K</text>
<text x="78.2" y="180.8">TPS2051BD</text>
<text x="104.2" y="189">R412</text>
<text x="104.2" y="190.4">10K</text>
<text x="148.1" y="186.3">TPD4S012</text>
</g>
<g font-size="1.2" fill="#004080">
<text x="199.6" y="65">DP</text>
<text x="199.6" y="63.7">ID</text>
<text x="199.6" y="62.3">GND</text>
<text x="206.3" y="60.9">S1</text>
<text x="206.3" y="62.3">S2</text>
<text x="199.6" y="67.8">VBUS</text>
<text x="199.6" y="66.4">DM</text>
<text x="206.3" y="67.8">S3</text>
<text x="206.3" y="69.2">S4</text>
<text x="77.5" y="74.6">IN</text>
<text x="77.5" y="76">IN</text>
<text x="81.8" y="74.6">OUT</text>
<text x="81.8" y="76">OUT</text>
<text x="81.8" y="77.4">OUT</text>
<text x="77.5" y="81.5">GND</text>
<text x="77.5" y="78.8">EN</text>
<text x="82.5" y="80.1">OC</text>
<text x="147.4" y="80.1">D+</text>
<text x="147.4" y="82.9">D-</text>
<text x="151" y="80.1">VBUS</text>
<text x="147.4" y="85.6">ID</text>
<text x="151.6" y="87">GND</text>
<text x="152.5" y="84.2">NC</text>
<text x="213.3" y="107.6">L1</text>
<text x="221.6" y="107.6">L2</text>
<text x="213.3" y="108.9">L1</text>
<text x="213.3" y="111.7">VIN</text>
<text x="213.3" y="113.1">VIN</text>
<text x="219.5" y="111.7">VOUT</text>
<text x="219.5" y="113.1">VOUT</text>
<text x="221.6" y="108.9">L2</text>
<text x="213.3" y="119.9">EN</text>
<text x="213.3" y="117.2">VINA</text>
<text x="213.3" y="115.8">VINA1</text>
<text x="219.4" y="119.9">PGND</text>
<text x="221.3" y="117.2">FB</text>
<text x="213.3" y="124">VSEL</text>
<text x="213.3" y="122.6">PS</text>
<text x="219.4" y="121.3">PGND</text>
<text x="220.2" y="124">GND</text>
<text x="220.2" y="125.4">GND</text>
<text x="213.3" y="126.8">SYNC</text>
<text x="220.2" y="126.8">GND</text>
<text x="176.3" y="161.1">GND</text>
<text x="183" y="159.7">S1</text>
<text x="176.3" y="165.2">VBUS</text>
<text x="176.3" y="163.8">DM</text>
<text x="176.3" y="162.4">DP</text>
<text x="183" y="166.5">S2</text>
<text x="78.9" y="172">IN</text>
<text x="78.9" y="173.4">IN</text>
<text x="83.1" y="172">OUT</text>
<text x="83.1" y="173.4">OUT</text>
<text x="78.9" y="178.9">GND</text>
<text x="78.9" y="176.1">EN</text>
<text x="83.1" y="174.8">OUT</text>
<text x="83.9" y="177.5">OC</text>
<text x="148.8" y="177.5">D+</text>
<text x="152.3" y="177.5">VBUS</text>
<text x="148.8" y="180.3">D-</text>
<text x="148.8" y="183">ID</text>
<text x="153" y="184.4">GND</text>
<text x="153.9" y="181.6">NC</text>
</g>
<g font-size="1">
<text x="28.8" y="1">5</text>
<text x="83.7" y="1">4</text>
<text x="138.5" y="1">3</text>
<text x="193.4" y="1">2</text>
<text x="248.3" y="1">1</text>
<text x=".4" y="28">D</text>
<text x="276.1" y="28">D</text>
<text x=".4" y="79.4">C</text>
<text x="276.1" y="79.4">C</text>
<text x=".4" y="130.9">B</text>
<text x="276.1" y="130.9">B</text>
<text x=".4" y="182.3">A</text>
<text x="276.1" y="182.3">A</text>
<text x="28.8" y="208.2">5</text>
<text x="83.7" y="208.2">4</text>
<text x="138.5" y="208.2">3</text>
<text x="193.4" y="208.2">2</text>
<text x="248.3" y="208.2">1</text>
</g>
</svg>
